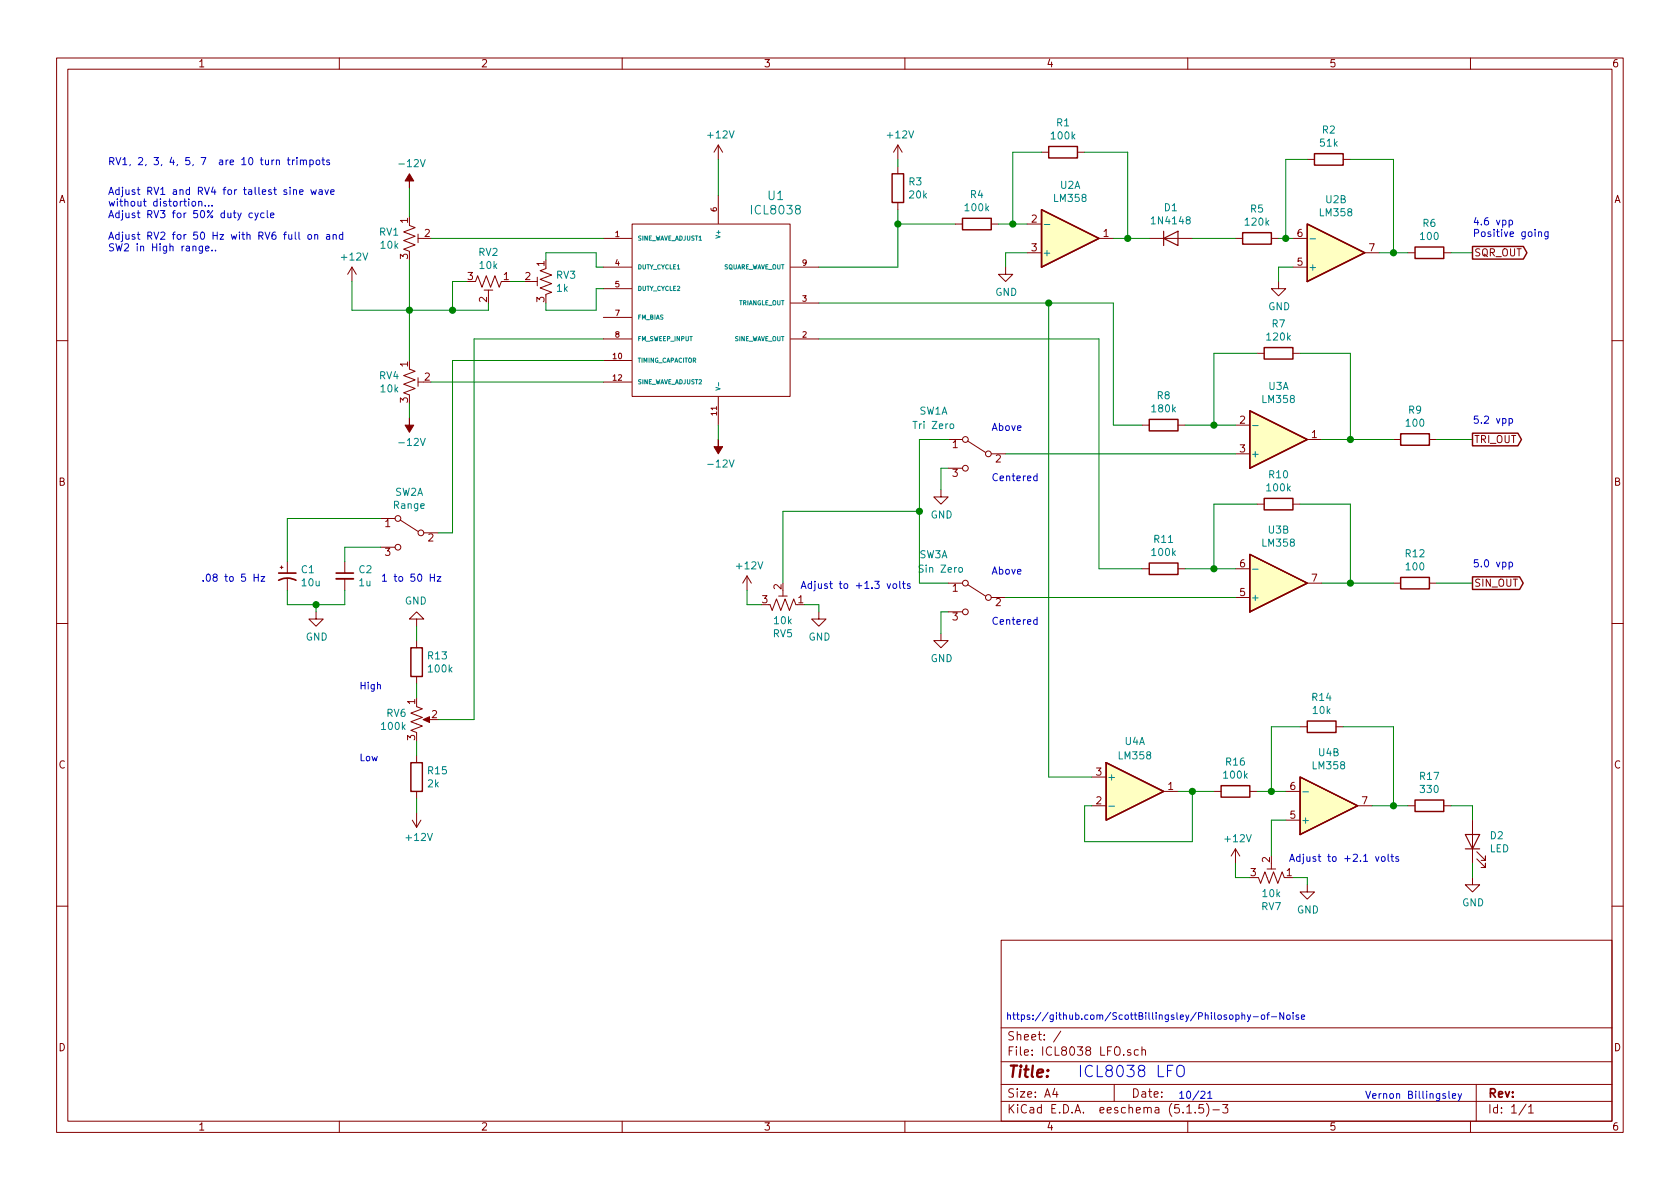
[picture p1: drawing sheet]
<svg xmlns="http://www.w3.org/2000/svg" width="297mm" height="210mm" viewBox="0 0 297 210" stroke-linecap="round" stroke-linejoin="round" font-family="sans-serif">
<g fill="none" stroke="#840000" stroke-width=".18">
<path d="M10 10.3h277v189.9h-277zM12 12.2h273v186.1h-273zM60 10.3v1.9M110 10.3v1.9M160 10.3v1.9M210 10.3v1.9M260 10.3v1.9M72.4 39.9l1 .4-2 .7 2 .8-2 .7 2 .8-2 .8 1 .3M111.8 39.6h27.9v30.5h-27.9zM127 25.6v2.6M127 34.5v5M127 25.6l-.8 1.3"/>
<path d="M127 25.6l.8 1.3M158.7 25.6l-.7 1.3M158.7 25.6v2.6M158.7 29.5v1.2M158.7 35.8v1.3M158.7 25.6l.8 1.3M168.9 39.6h1.3M175.3 39.6h1.2M181.6 39.6h2.5M184.1 26.9h1.3M190.5 26.9h1.3M231.1 28.2h1.3"/>
<path d="M237.5 28.2h1.3M62.2 47.2l-.7 1.3M62.2 47.2v2.6M62.2 47.2l.8 1.3M73.9 42.2h1M73.9 41.4v1.5M84.1 49.8l.4-1 .7 2 .8-2 .7 2 .8-2 .8 2 .3-1M85.6 51.3h1.5M86.4 51.3v1M94 49.8h1M95 49v1.5M96.5 47.5l-1 .4 2 .7-2 .8 2 .8-2 .7 2 .8-1 .4"/>
<path d="M106.7 42.2h5M106.7 59.9h5M106.7 47.2h5M106.7 51h5M106.7 56.1h5M139.8 59.9h5M139.8 53.6h5M139.8 47.2h5M177.8 47.2v1.3h1.3l-1.3 1.3-1.3-1.3h1.3M181.6 44.7h2.5M194.3 42.2h2.5M203.2 42.2h7.6"/>
<path d="M218.4 42.2h1.3M224.8 42.2h1.3M226.1 49.8v1.2h1.2l-1.2 1.3-1.3-1.3h1.3M228.6 42.2h2.5M228.6 47.2h2.5M241.3 44.7h2.5M248.9 44.7h1.3M255.3 44.7h1.2M10 60.2h2M72.4 65.3l1 .4-2 .7 2 .8-2 .7 2 .8-2 .8 1 .3M73.9 66.8v1.5M73.9 67.6h1"/>
<path d="M106.7 67.6h5M106.7 63.7h5M127 70.2v5M167.6 77.7h2.6M171.1 78l3.1 2M201.9 75.2h1.3M208.3 75.2h1.2M218.4 75.2h2.6M222.2 62.5h1.3M228.6 62.5h1.3M231.1 77.7h2.6M246.4 77.7h1.2"/>
<path d="M252.7 77.7h1.3M285 60.2h2M50.8 99.3v2M61 99.3v2M67.3 91.7h2.5M67.3 96.8h2.5M70.7 91.9l3.2 2.1M74.9 94.2h2.6M166.4 86.6v1.3h1.2l-1.2 1.2-1.3-1.2h1.3M167.6 82.8h2.6M175.3 80.3h2.5M218.4 80.3h2.6"/>
<path d="M222.2 89.1h1.3M228.6 89.1h1.3M10 110.3h2M49.5 100.3h.5M49.8 100.1v.5M50.8 102.4v2M55.9 108.2v1.3h1.2l-1.2 1.2-1.3-1.2h1.3M61 102.4v2M73.7 109.5h1.2l-1.2-1.3-1.3 1.3h1.3v1.2M73.7 113.3v1.2M73.7 119.6v1.3M132.1 101.8l-.8 1.3"/>
<path d="M132.1 101.8v2.6M132.1 101.8l.7 1.3M136.1 106.9l.4 1 .8-2 .7 2 .8-2 .8 2 .7-2 .4 1M137.7 105.4h1.5M138.4 104.4v1M144.8 108.2v1.3h1.2l-1.2 1.2-1.3-1.2h1.3M166.4 112v1.3h1.2l-1.2 1.2-1.3-1.2h1.3M167.6 103.1h2.6M167.6 108.2h2.6M171.1 103.4l3.1 2M175.3 105.7h2.5M201.9 100.6h1.3"/>
<path d="M208.3 100.6h1.2M218.4 100.6h2.6M218.4 105.7h2.6M231.1 103.1h2.6M246.4 103.1h1.2M252.7 103.1h1.3M285 110.3h2M73.7 125l1 .3-2.1 .8 2.1 .8-2.1 .7 2.1 .8-2.1 .8 1.1 .3M73.7 133.6v1.3M73.7 139.9v1.3M75.2 127.2h1M193 137.4h2.6"/>
<path d="M205.7 139.9h2.6M214.6 139.9h1.3M221 139.9h1.2M227.3 139.9h2.6M229.9 128.5h1.2M236.2 128.5h1.3M72.9 145l.8 1.3M73.7 143.8v2.5M74.4 145l-.7 1.3M193 142.5h2.6M218.4 150.1l-.7 1.3M218.4 150.1v2.5"/>
<path d="M218.4 150.1l.8 1.3M222.5 155.2l.4 1 .7-2 .8 2 .8-2 .7 2 .8-2 .4 1M224 153.7h1.6M224.8 152.6v1.1M227.3 145h2.6M231.1 156.5v1.2h1.3l-1.3 1.3-1.2-1.3h1.2M240 142.5h2.6M248.9 142.5h1.3M255.3 142.5h1.2M260.3 155.2v1.3h1.3l-1.3 1.2-1.2-1.2h1.2M260.3 145v7.6M261.1 151.9l1.5 1.5v-.8v.8h-.7"/>
<path d="M261.1 150.6l1.5 1.5v-.7v.7h-.7M10 160.2h2M177 166.3h108v32h-108zM285 160.2h2M60 198.3v1.9M110 198.3v1.9M160 198.3v1.9M177 194.8h108M177 191.8h108M177 187.8h108M177 181.8h108M186.5 192.5l-.4 1h1"/>
<path d="M186.8 193v1M187.6 182.3l-1.3 2M197 191.8v3M199.9 185.7l-.4-.1-.2 .2 .1 .2 .5 .2v.3h-.6M201.3 185.7l-.5-.1-.2 .3v.6l.2 .1 .5-.1M201.9 185.7l.2-.1 .4 .1v.9M201.9 185.1v1.5M209.8 195.8l.5-.5v1.5M209.8 196.8h.9M210 198.3v1.9M211.3 196.7v.1M212.8 195.3h-.8v.7l.2-.1 .5 .1 .1 .2v.5l-.3 .1-.5-.1"/>
<path d="M213.3 195.1a1.71 1.71 0 0 1 0 2.3M214.5 196.3h1.1M216.2 195.3h.9l-.5 .6 .4 .1v.7l-.2 .1-.6-.1M260 198.3v1.9M261 191.8v6.5M269.8 195.2l-1.2 2M270.3 195.8l.4-.5v1.5M270.3 196.8h.8"/>
<circle cx="170.7" cy="77.7" r=".51"/>
<circle cx="70.4" cy="96.8" r=".51"/>
<circle cx="70.4" cy="91.7" r=".51"/>
<circle cx="74.4" cy="94.2" r=".51"/>
<circle cx="170.7" cy="82.8" r=".51"/>
<circle cx="174.8" cy="80.3" r=".51"/>
<circle cx="170.7" cy="108.2" r=".51"/>
<circle cx="170.7" cy="103.1" r=".51"/>
<circle cx="174.8" cy="105.7" r=".51"/>
</g>
<g fill="#ffffc2" stroke="#ffffc2" stroke-width=".18">
<path d="M221 72.6l10.1 5.1-10.1 5.1z"/>
<path d="M184.1 37.1l10.2 5.1-10.2 5z"/>
<path d="M221 98l10.1 5.1-10.1 5.1z"/>
<path d="M195.6 134.9l10.1 5-10.1 5.1z"/>
<path d="M229.9 137.4l10.1 5.1-10.1 5.1z"/>
<path d="M231.1 39.6l10.2 5.1-10.2 5.1z"/>
</g>
<g fill="none" stroke="#840000" stroke-width=".25">
<path d="M157.7 30.7h2.1v5.1h-2.1zM170.2 38.6h5.1v2h-5.1zM184.1 37.1l10.2 5.1-10.2 5zM185.4 25.9h5.1v2h-5.1zM231.1 39.6l10.2 5.1-10.2 5.1zM232.4 27.2h5.1v2h-5.1zM219.7 41.1h5.1v2.1h-5.1zM250.2 43.7h5.1v2h-5.1zM260.3 43.6h9l.7 1.1-.7 1.1h-9zM203.2 74.2h5.1v2h-5.1zM221 72.6l10.1 5.1-10.1 5.1zM223.5 61.5h5.1v2h-5.1z"/>
<path d="M247.6 76.7h5.1v2h-5.1zM260.3 76.6h8.1l.6 1.1-.6 1.1h-8.1zM203.2 99.6h5.1v2h-5.1zM221 98l10.1 5.1-10.1 5.1zM223.5 88.1h5.1v2.1h-5.1zM72.6 114.5h2.1v5.1h-2.1zM247.6 102.1h5.1v2h-5.1zM260.3 102h8.4l.6 1.1-.6 1.1h-8.4zM72.6 134.9h2.1v5h-2.1zM195.6 134.9l10.1 5-10.1 5.1zM215.9 138.9h5.1v2.1h-5.1zM229.9 137.4l10.1 5.1-10.1 5.1z"/>
<path d="M231.1 127.5h5.1v2h-5.1zM250.2 141.5h5.1v2h-5.1z"/>
</g>
<path d="M184.6 39.7h1M231.6 42.2h1M126.6 68.5l.7 .3-.7 .2M127.1 67.7v.5M168.1 75l.3-.1 .2 .3-.1 .5-.3 .1-.2-.1zM221.5 75.3h1M169.6 100.4l.3-.1 .3 .3-.1 .5-.4 .1-.1-.1zM221.5 100.7h1M196.1 142.6h1M230.4 140h.9" fill="none" stroke="#008484" stroke-width=".18"/>
<g fill="#840000" stroke="#840000" stroke-width=".18">
<path d="M127 77.7v1.3h.8l-.8 1.3-.8-1.3h.8z"/>
<path d="M74.8 127.2l1.1-.5v1.1z"/>
<path d="M72.4 73.9v1.3h.8l-.8 1.2-.8-1.2h.8z"/>
<path d="M72.4 30.7l.8 1.3h-.8v1.3v-1.3h-.8z"/>
</g>
<path d="M49.3 102.6a3.2 3.2 0 0 1 3 0M49.3 101.3h3M59.4 101.3h3.1" fill="none" stroke="#840000" stroke-width=".3"/>
<path d="M59.4 102.4h3.1" fill="none" stroke="#840000" stroke-width=".33"/>
<path d="M205.7 42.2l2.6-1.3v2.5zM205.7 40.9v2.5M259.1 147.6h2.5l-1.3 2.5zM259.1 150.1h2.5" fill="none" stroke="#840000" stroke-width=".2"/>
<g fill="none" stroke="#008400" stroke-width=".18">
<path d="M72.4 33.3v5M127 28.2v6.3M158.7 37.1v10.1h-13.9M158.7 39.6h10.2M158.7 28.2v1.3M176.5 39.6h5.1M184.1 26.9h-5v12.7M191.8 26.9h7.6v15.3M231.1 28.2h-3.8v14M238.8 28.2h7.6v16.5M62.2 49.8v5.1h24.2v-1.3M72.4 46v17.7"/>
<path d="M76.2 42.2h30.5M82.5 49.8h-2.5v5.1M90.2 49.8h2.5M96.5 46v-1.3h8.9v2.5h1.3M106.7 59.9h-22.9v67.3h-6.3M106.7 51h-1.3v3.9h-8.9v-1.3M144.8 59.9h49.5v40.7h7.6M144.8 53.6h52v21.6h5.1M181.6 44.7h-3.8v2.5M185.4 53.6v83.8h7.6M196.8 42.2h6.4M210.8 42.2h7.6"/>
<path d="M226.1 42.2h2.5M228.6 47.2h-2.5v2.6M243.8 44.7h5.1M256.5 44.7h3.8M72.4 71.4v2.5M76.2 67.6h30.5M106.7 63.7h-26.7v30.5h-2.5M127 75.2v2.5M167.6 77.7h-5v25.4h5M209.5 75.2h8.9M222.2 62.5h-7.6v12.7M229.9 62.5h8.9v15.2"/>
<path d="M233.7 77.7h12.7M254 77.7h6.3M67.3 91.7h-16.5v7.6M67.3 96.8h-6.3v2.5M162.6 90.4h-24.2v12.7M167.6 82.8h-1.2v3.8M177.8 80.3h40.6M222.2 89.1h-7.6v11.5M229.9 89.1h8.9v14M50.8 104.4v2.5h10.2v-2.5M55.9 106.9v1.3M73.7 110.7v2.6"/>
<path d="M132.1 104.4v2.5h2.5M142.2 106.9h2.6v1.3M167.6 108.2h-1.2v3.8M177.8 105.7h40.6M209.5 100.6h8.9M233.7 103.1h12.7M254 103.1h6.3M73.7 120.9v2.5M73.7 131.1v2.5M208.3 139.9h6.3M210.8 139.9v8.9h-19v-6.3h1.2M222.2 139.9h5.1"/>
<path d="M229.9 128.5h-5.1v11.4M237.5 128.5h8.9v14M73.7 141.2v2.6M218.4 152.6v2.6h2.6M227.3 145h-2.5v6.4M228.6 155.2h2.5v1.3M242.6 142.5h6.3M256.5 142.5h3.8v2.5M260.3 152.6v2.6"/>
</g>
<g fill="none" stroke="#0000c2" stroke-width=".18">
<path d="M34 35.7l.2-.1 .3 .1 .1 .5-.1 .2h-.3l-.2-.1zM35.1 35.7l.2-.1 .3 .1 .1 .7M35.1 35.6v.8M36.3 36.3v.1M36.9 36.3v.1M37.5 36.3v.1M44.6 37.7h-.3l-.3 .2 .1 .5h.5M45.1 37.7l.3 .8M45.7 37.7l-.5 1.1-.1 .1M46.7 37.7h-.4l-.2 .2 .1 .5h.5M47.2 37.2v1.1l.2 .2M47.8 38.1l.6-.1v-.3h-.4l-.2 .1 .1 .6h.5"/>
<path d="M48.9 28.4l.1-.1h.4v.8M50.8 28.3h.5M51 27.9v1.1l.3 .1M51.7 28.3v.8M51.9 33.7l.2-.2 .3 .1v.8M51.9 33.5v.9M52.1 28.3l-.4 .2M52.5 27.9v.1M52.5 28.3v.8M53 34l.6-.1-.1-.3-.3-.1-.2 .2v.6h.5M53.1 28.4l.2-.1h.3v.8M53.1 28.3v.8"/>
<path d="M53.6 28.5l.2-.2h.3l.1 .8M54.8 28.3h.4l.2 .2-.1 .6h-.5M54.8 28.3v1.3M55 33.5l.2 .9 .2-.6 .3 .6 .2-.9M56 28.3h.3l.2 .1-.1 .7h-.3l-.2-.2zM56.4 33.6h.5l.1 .8M56.9 28.3h.5M57 33.9h-.5l-.1 .2 .1 .3 .5-.1M57.1 27.9v1.1l.3 .1M57.5 33.5l.3 .9 .3-.9M58.2 28.3h-.3l-.1 .2v.1l.4 .2v.3h-.4M58.5 34l.6-.1-.1-.3-.3-.1-.2 .2v.6h.5"/>
<path d="M266.8 39l.4-.1 .2 .3-.1 .5h-.5M266.8 38.9v1.3M35.8 43.5v1l-.2 .3-.3-.1M35.8 43.6l-.4-.1-.2 .3 .1 .5h.5M36.3 43.9l.7-.1-.1-.2-.4-.1-.2 .2 .1 .6h.5M37.5 44.2v.2M38.1 44.2v.2M52.2 41v1.1l.2 .2M52.9 41v1.1l.1 .2M54.6 41.5h.3l.2 .2v.4l-.2 .2h-.3l-.2-.2zM55.7 41.6l.1-.1h.3l.1 .8M55.7 41.5v.8"/>
<path d="M57.8 41.5h.4l.1 .8M58.3 41.8h-.4l-.2 .2 .1 .3h.5M58.9 41.6l.2-.1h.3l.1 .8M58.9 41.5v.8M60.6 41.5h-.4l-.2 .2 .1 .6h.5M60.6 41v1.3M272 41.1l.2-.1h.3l.1 .8M272 41v.8M273.7 41v1.1l-.2 .2-.3-.1M273.7 41h-.3l-.3 .2 .1 .6h.5M266.8 74.1l.4-.1 .2 .2-.1 .6h-.5M266.8 74v1.3"/>
<path d="M183.4 84.2h-.4l-.2 .2 .1 .6h.5M183.4 83.7v1.3M266.8 99.5l.4-.1 .2 .2-.1 .6h-.5M266.8 99.4v1.3M44.9 101.5v1.3M44.9 102.1h.8M45.7 101.5v1.3M46.2 101.9h.6l-.6 .9h.6M76.1 102.1h.7M76.1 101.5v1.3M76.8 101.5v1.3M77.3 101.9h.7l-.7 .9h.7"/>
<path d="M141.7 104.1l.4-1.3 .4 1.3M141.8 103.7h.6M143.5 103.3l-.4-.1-.2 .2 .1 .6h.5M143.5 102.8v1.3M144.1 103.2v1.1l-.3 .2M144.1 102.8v.1M160.9 103.3l-.3-.1-.2 .2 .1 .2 .4 .1v.3h-.5M183.4 109.6h-.4l-.2 .2 .1 .6h.5M183.4 109.1v1.3M228 152.3l.4-1.3 .5 1.3M228.1 152h.7M229.8 151.5h-.3l-.3 .2 .2 .6h.4"/>
<path d="M229.8 151v1.3M230.5 151.5v1.1l-.3 .1M230.5 151v.2M247.3 151.5h-.3l-.2 .2v.1l.5 .2v.3h-.5M218.5 179.5h.3l.3 .2-.1 .5h-.5M218.5 179.5v1.2M219.6 179.6l.4-.1 .1 .8M219.6 179.1v1.2M220.5 179.5l.4 .8M221.1 179.5l-.4 1-.2 .2M221.6 179.8h.9M223.1 179.6l.1-.1 .4 .1-.1 .6h-.4z"/>
<path d="M224 179.5h.4M224.4 179.1l-.3 .1v1.1M224.8 179.8h.9M227 179.1v1.2l-.7-1.2v1.2M227.6 179.6l.1-.1 .4 .1-.1 .6h-.4zM228.6 179.1v.1M228.6 179.5v.8M229.6 179.5h-.3l-.2 .1 .2 .3h.3v.3h-.5M230.1 179.9l.6-.1-.1-.3h-.3l-.2 .1 .1 .6h.4M208.2 188.7a.68 .68 0 0 1 .7-.3 .68 .68 0 0 1 .5 .6v.7a.69 .69 0 0 1-1.1 .6 1.58 1.58 0 0 1-.1-1.6zM212.3 193.1l.5-.1 .3 .3-.1 .2-.7 .7h.8M213.5 193.3l.4-.3v1.2"/>
<path d="M213.5 194.2h.8M256.2 193v1.1l.2 .1M256.8 193.8l.6-.1-.1-.3h-.3l-.2 .2v.6h.5M257.8 193.4l.3 .8M258.4 193.4l-.4 1.1-.2 .2"/>
</g>
<g fill="#008400" stroke="#008400" stroke-width=".25">
<circle cx="185.4" cy="53.6" r=".51"/>
<circle cx="246.4" cy="142.5" r=".51"/>
<circle cx="214.6" cy="75.2" r=".51"/>
<circle cx="224.8" cy="139.9" r=".51"/>
<circle cx="55.9" cy="106.9" r=".51"/>
<circle cx="214.6" cy="100.6" r=".51"/>
<circle cx="158.8" cy="39.6" r=".51"/>
<circle cx="210.8" cy="139.9" r=".51"/>
<circle cx="80" cy="54.9" r=".51"/>
<circle cx="162.6" cy="90.4" r=".51"/>
<circle cx="246.4" cy="44.7" r=".51"/>
<circle cx="179.1" cy="39.6" r=".51"/>
<circle cx="238.8" cy="77.7" r=".51"/>
<circle cx="72.4" cy="54.9" r=".51"/>
<circle cx="238.8" cy="103.1" r=".51"/>
<circle cx="199.4" cy="42.2" r=".51"/>
<circle cx="227.3" cy="42.2" r=".51"/>
</g>
<text font-size="2.8" fill="#840000" x="178" y="190.5">Title:</text>
<text font-size="2.8" fill="#0000c2" x="190.5" y="190.5">ICL8038 LFO</text>
<g font-size="2.1" fill="#008484">
<text x="135.8" y="35.4">U1</text>
<text x="133.1" y="37.9">ICL8038</text>
</g>
<g font-size="2.1" fill="#840000">
<text x="178" y="184">Sheet: /</text>
<text x="178" y="186.7">File: ICL8038 LFO.sch</text>
<text x="178" y="196.9">KiCad E.D.A. eeschema (5.1.5)-3</text>
<text x="178" y="194.1">Size: A4</text>
<text x="200" y="194.1">Date:</text>
<text x="263" y="194.1">Rev:</text>
<text x="263" y="196.9">Id: 1/1</text>
</g>
<g font-size="1.8" fill="#840000">
<text x="35" y="11.9">1</text>
<text x="85" y="11.9">2</text>
<text x="135" y="11.9">3</text>
<text x="185" y="11.9">4</text>
<text x="235" y="11.9">5</text>
<text x="285" y="11.9">6</text>
<text x="10.4" y="35.9">A</text>
<text x="285.4" y="35.9">A</text>
<text x="72.1" y="39.5" transform="rotate(-90 72.1 39.5)">1</text>
<text x="75.1" y="41.9">2</text>
<text x="182.4" y="39.4">2</text>
<text x="195.1" y="41.9">1</text>
<text x="229.4" y="41.9">6</text>
<text x="72.1" y="45.8" transform="rotate(-90 72.1 45.8)">3</text>
<text x="96.3" y="47.1" transform="rotate(-90 96.3 47.1)">1</text>
<text x="182.4" y="44.4">3</text>
<text x="229.4" y="47">5</text>
<text x="242.1" y="44.4">7</text>
<text x="260.6" y="45.3">SQR_OUT</text>
<text x="82.7" y="49.5">3</text>
<text x="86.1" y="53.4" transform="rotate(-90 86.1 53.4)">2</text>
<text x="89.1" y="49.5">1</text>
<text x="92.9" y="49.5">2</text>
<text x="96.3" y="53.4" transform="rotate(-90 96.3 53.4)">3</text>
<text x="72.1" y="64.9" transform="rotate(-90 72.1 64.9)">1</text>
<text x="72.1" y="71.2" transform="rotate(-90 72.1 71.2)">3</text>
<text x="75.1" y="67.3">2</text>
<text x="219.2" y="74.9">2</text>
<text x="231.9" y="77.5">1</text>
<text x="168.4" y="79.2">1</text>
<text x="176" y="81.8">2</text>
<text x="219.2" y="80">3</text>
<text x="260.6" y="78.4">TRI_OUT</text>
<text x="10.4" y="85.9">B</text>
<text x="168.4" y="84.3">3</text>
<text x="285.4" y="85.9">B</text>
<text x="68.1" y="93.2">1</text>
<text x="75.7" y="95.8">2</text>
<text x="68.1" y="98.3">3</text>
<text x="219.2" y="100.3">6</text>
<text x="134.8" y="106.7">3</text>
<text x="138.2" y="104.2" transform="rotate(-90 138.2 104.2)">2</text>
<text x="141.1" y="106.7">1</text>
<text x="168.4" y="104.6">1</text>
<text x="176" y="107.2">2</text>
<text x="219.2" y="105.4">5</text>
<text x="231.9" y="102.9">7</text>
<text x="260.6" y="103.8">SIN_OUT</text>
<text x="168.4" y="109.7">3</text>
<text x="73.4" y="124.6" transform="rotate(-90 73.4 124.6)">1</text>
<text x="73.4" y="130.9" transform="rotate(-90 73.4 130.9)">3</text>
<text x="76.4" y="127">2</text>
<text x="10.4" y="135.9">C</text>
<text x="193.8" y="137.2">3</text>
<text x="285.4" y="135.9">C</text>
<text x="193.8" y="142.2">2</text>
<text x="206.5" y="139.7">1</text>
<text x="228.1" y="139.7">6</text>
<text x="240.8" y="142.2">7</text>
<text x="228.1" y="144.8">5</text>
<text x="221.1" y="154.9">3</text>
<text x="224.5" y="152.5" transform="rotate(-90 224.5 152.5)">2</text>
<text x="227.5" y="154.9">1</text>
<text x="10.4" y="185.9">D</text>
<text x="285.4" y="185.9">D</text>
<text x="35" y="199.9">1</text>
<text x="85" y="199.9">2</text>
<text x="135" y="199.9">3</text>
<text x="185" y="199.9">4</text>
<text x="235" y="199.9">5</text>
<text x="285" y="199.9">6</text>
</g>
<g font-size="1.8" fill="#008484">
<text x="186.8" y="22.3">R1</text>
<text x="233.8" y="23.6">R2</text>
<text x="70.9" y="29.6">-12V</text>
<text x="125.3" y="24.5">+12V</text>
<text x="157" y="24.5">+12V</text>
<text x="186" y="24.7">100k</text>
<text x="233.5" y="25.9">51k</text>
<text x="160.7" y="32.8">R3</text>
<text x="160.9" y="35.1">20k</text>
<text x="171.6" y="35">R4</text>
<text x="186.5" y="35.7">LM358</text>
<text x="187.5" y="33.4">U2A</text>
<text x="234.5" y="35.9">U2B</text>
<text x="67.1" y="41.7">RV1</text>
<text x="170.8" y="37.4">100k</text>
<text x="203.9" y="39.7">1N4148</text>
<text x="205.9" y="37.4">D1</text>
<text x="220.3" y="39.9">120k</text>
<text x="221.1" y="37.6">R5</text>
<text x="233.5" y="38.2">LM358</text>
<text x="251.6" y="40.1">R6</text>
<text x="60.5" y="46.1">+12V</text>
<text x="67.4" y="44">10k</text>
<text x="84.7" y="45.3">RV2</text>
<text x="84.9" y="47.6">10k</text>
<text x="184.3" y="45.3">+</text>
<text x="231.3" y="47.9">+</text>
<text x="251.3" y="42.4">100</text>
<text x="98.4" y="49.3">RV3</text>
<text x="98.5" y="51.6">1k</text>
<text x="176" y="52.3">GND</text>
<text x="224.2" y="54.9">GND</text>
<text x="224.9" y="57.9">R7</text>
<text x="224.1" y="60.2">120k</text>
<text x="67.1" y="67.1">RV4</text>
<text x="67.4" y="69.4">10k</text>
<text x="204.6" y="70.6">R8</text>
<text x="223.3" y="71.3">LM358</text>
<text x="224.3" y="69">U3A</text>
<text x="161.8" y="75.9">Tri Zero</text>
<text x="162.5" y="73.3">SW1A</text>
<text x="203.8" y="72.9">180k</text>
<text x="248.7" y="75.5">100</text>
<text x="249.1" y="73.1">R9</text>
<text x="70.9" y="78.9">-12V</text>
<text x="125.5" y="82.7">-12V</text>
<text x="221.1" y="80.9">+</text>
<text x="69.7" y="90">Range</text>
<text x="69.8" y="87.7">SW2A</text>
<text x="224.1" y="86.9">100k</text>
<text x="224.4" y="84.6">R10</text>
<text x="164.5" y="91.7">GND</text>
<text x="224.3" y="94.4">U3B</text>
<text x="53.3" y="101.4">C1</text>
<text x="63.5" y="101.4">C2</text>
<text x="130.4" y="100.7">+12V</text>
<text x="162.5" y="98.7">SW3A</text>
<text x="162.8" y="101.3">Sin Zero</text>
<text x="203.8" y="98.3">100k</text>
<text x="204.1" y="96">R11</text>
<text x="223.3" y="96.7">LM358</text>
<text x="248.6" y="98.5">R12</text>
<text x="248.7" y="100.9">100</text>
<text x="53.4" y="103.7">10u</text>
<text x="63.5" y="103.7">1u</text>
<text x="71.6" y="106.9">GND</text>
<text x="221.1" y="106.3">+</text>
<text x="54.1" y="113.3">GND</text>
<text x="136.7" y="112.7">RV5</text>
<text x="137" y="110.4">10k</text>
<text x="143" y="113.3">GND</text>
<text x="75.7" y="116.6">R13</text>
<text x="75.9" y="118.9">100k</text>
<text x="164.5" y="117.1">GND</text>
<text x="232.1" y="123.9">R14</text>
<text x="67.6" y="129.1">100k</text>
<text x="68.4" y="126.8">RV6</text>
<text x="198.9" y="131.7">U4A</text>
<text x="232.2" y="126.3">10k</text>
<text x="75.7" y="136.9">R15</text>
<text x="197.9" y="134.3">LM358</text>
<text x="216.5" y="137.7">100k</text>
<text x="216.8" y="135.4">R16</text>
<text x="232.2" y="136">LM358</text>
<text x="233.2" y="133.7">U4B</text>
<text x="251.1" y="137.9">R17</text>
<text x="75.7" y="139.2">2k</text>
<text x="195.7" y="138">+</text>
<text x="251.3" y="140.2">330</text>
<text x="72" y="148.7">+12V</text>
<text x="216.7" y="148.9">+12V</text>
<text x="230" y="145.7">+</text>
<text x="263.5" y="148.4">D2</text>
<text x="263.4" y="150.7">LED</text>
<text x="223.1" y="161">RV7</text>
<text x="223.3" y="158.6">10k</text>
<text x="229.3" y="161.5">GND</text>
<text x="258.5" y="160.3">GND</text>
</g>
<g font-size="1.8" fill="#0000c2">
<text x="19" y="29.2">RV1, 2, 3, 4, 5, 7 are 10 turn trimpots</text>
<text x="19" y="34.5">Adjust RV1 and RV4 for tallest sine wave</text>
<text x="19" y="36.5">without distortion...</text>
<text x="19" y="38.6">Adjust RV3 for 50% duty cycle</text>
<text x="260.3" y="39.8">4.6 vpp</text>
<text x="260.3" y="41.9">Positive going</text>
<text x="19" y="42.4">Adjust RV2 for 50 Hz with RV6 full on and</text>
<text x="19" y="44.4">SW2 in High range..</text>
<text x="175.3" y="76.2">Above</text>
<text x="260.3" y="74.9">5.2 vpp</text>
<text x="175.3" y="85.1">Centered</text>
<text x="175.3" y="101.6">Above</text>
<text x="260.3" y="100.3">5.0 vpp</text>
<text x="35.6" y="102.9">.08 to 5 Hz</text>
<text x="67.3" y="102.9">1 to 50 Hz</text>
<text x="145" y="104.1">Adjust to +1.3 volts</text>
<text x="175.3" y="110.5">Centered</text>
<text x="231.4" y="152.4">Adjust to +2.1 volts</text>
<text x="208.3" y="194.3">10/21</text>
<text x="241.3" y="194.3">Vernon Billingsley</text>
</g>
<g font-size="1.7" fill="#0000c2">
<text x="63.5" y="121.9">High</text>
<text x="63.5" y="134.6">Low</text>
<text x="177.8" y="180.3">https://github.com/ScottBillingsley/Philosophy-of-Noise</text>
</g>
<g font-size="1.4" fill="#840000">
<text x="108.8" y="41.9">1</text>
<text x="126.7" y="37.4" transform="rotate(-90 126.7 37.4)">6</text>
<text x="108.8" y="47">4</text>
<text x="141.9" y="47">9</text>
<text x="108.8" y="50.8">5</text>
<text x="141.9" y="53.3">3</text>
<text x="108.8" y="55.9">7</text>
<text x="108.8" y="59.7">8</text>
<text x="141.9" y="59.7">2</text>
<text x="108.4" y="63.5">10</text>
<text x="108.4" y="67.3">12</text>
<text x="126.7" y="73.4" transform="rotate(-90 126.7 73.4)">11</text>
</g>
<g font-size="1.1" fill="#008484">
<text x="127.4" y="41.9" transform="rotate(-90 127.4 41.9)">V+</text>
<text x="112.7" y="42.5">SINE_WAVE_ADJUST1</text>
<text x="112.7" y="47.6">DUTY_CYCLE1</text>
<text x="127.6" y="47.6">SQUARE_WAVE_OUT</text>
<text x="112.7" y="51.4">DUTY_CYCLE2</text>
<text x="130.5" y="54">TRIANGLE_OUT</text>
<text x="112.7" y="56.5">FM_BIAS</text>
<text x="112.7" y="64.1">TIMING_CAPACITOR</text>
<text x="112.7" y="60.3">FM_SWEEP_INPUT</text>
<text x="129.7" y="60.3">SINE_WAVE_OUT</text>
<text x="112.7" y="67.9">SINE_WAVE_ADJUST2</text>
</g>
</svg>
